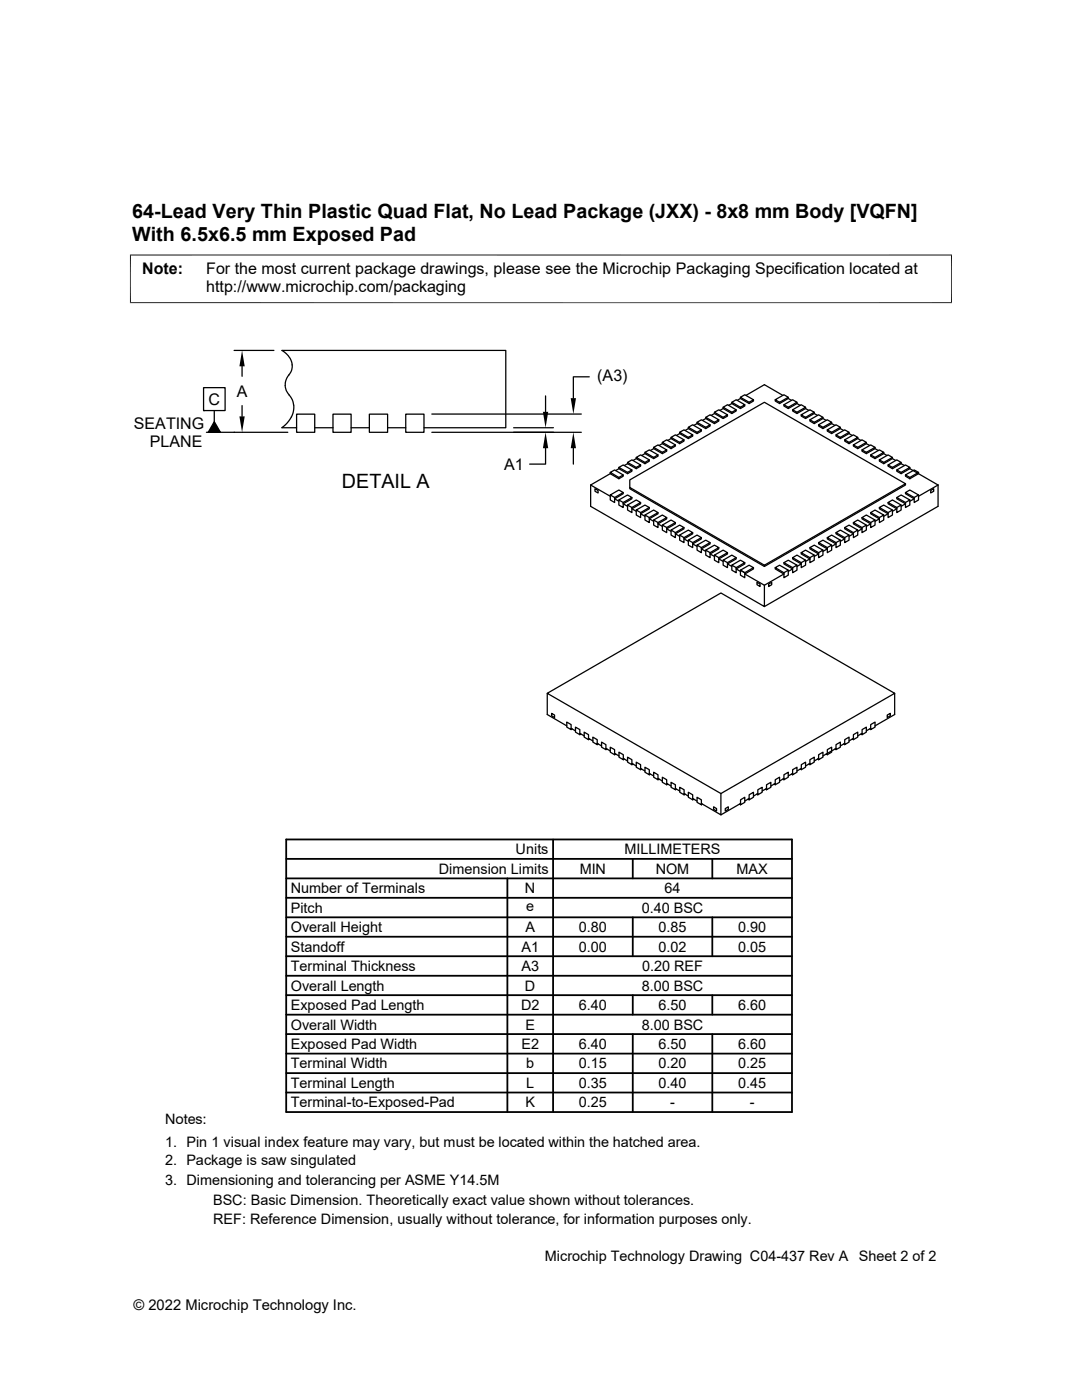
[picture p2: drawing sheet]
<svg xmlns="http://www.w3.org/2000/svg" width="216mm" height="279mm" viewBox="0 0 216 279" stroke-linecap="round" stroke-linejoin="round" font-family="sans-serif">
<g fill="none" stroke="#000" stroke-width=".25">
<path d="M40.6 77.4h4.3v4.5h-4.3zM46.7 69.9h8M48.3 73.1v2M57.6 74.8a3.1 3.1 0 0 0-1.1-4.7l-.2-.2h44.6v15.5h-16.3M57.7 74.8a3 3 0 0 0 0 4M57.7 78.8a4.1 4.1 0 0 1-.7 6l-.8 .5M108.9 79v3.2M117.6 75.2h-3.2v4.3M147.7 79.3l.9-.5 1.7 1-.8 .5zM147.7 79.3v.2l1.8 1 .8-.5v-.2M147.7 79.5l-.6 .4M154.7 79.8l1.7-1 .9 .5-1.7 1z"/>
<path d="M156.2 78.9l-3.7-2.1-3.7 2.1M157.3 79.3v.2l-1.7 1-.9-.5v-.2M157.3 79.5l.6 .4M40.6 81.9h.1M41.2 86.3h16.2M42.8 81.9v2.3M42.8 84.2l1.2 2.1h-2.4zM48.3 80.9v2.2M56.3 85.4h2.9M59.2 82.7h3.6v3.6h-3.6zM62.8 85.4h3.6M66.4 82.7h3.7v3.6h-3.7z"/>
<path d="M70.1 85.4h3.6M73.7 82.7h3.6v3.6h-3.6zM77.3 85.4h3.7M81 82.7h3.6v3.6h-3.6zM86.2 82.6h29.8M86.2 86.3h29.8M102.5 85.4h7.9M108.9 89.5v3.1h-3.2M114.4 89.5v3.1M117.9 96.8l3.9 2.2M117.9 96.8v4.2l34.6 20.1v-4.3M118.7 97.5l.6 .4v.5l-.6-.4z"/>
<path d="M121.8 94.3v.2l1.7 1 .9-.5v-.2M121.8 94.3l.8-.5 1.8 1-.9 .5zM121.8 98.8v1l.8 .5v-1M121.8 98.8l1.7-1 .9 .5-1.8 1zM121.8 94.5l-3.9 2.3M123.5 93.3l.9-.5 1.7 1-.9 .5zM123.5 95.3v.2M123.5 93.3v.2l1.7 1 .9-.5v-.2M123.5 99.8l1.7-1 .9 .5-1.7 1zM123.5 99.8v1l.9 .5v-1M123.5 93.5l-.6 .4M124.4 98.3v.2l-1.8 1 .9 .5"/>
<path d="M125.2 92.3l.9-.5 1.7 1-.8 .5zM125.2 94.3v.2M125.2 92.3v.2l1.8 1 .8-.5v-.2M125.2 92.5l-.6 .4M125.7 95.8l26.8-15.5 28.2 16.2-28.2 16.3-26.8-15.5zM126.1 99.3v.2l-1.7 1 .8 .5M127 91.3l.8-.5 1.8 1-.9 .5zM127 93.3v.2M127 91.3v.2l1.7 1 .9-.5v-.2M127 91.5l-.7 .4M128.7 90.3l.9-.5 1.7 1-.9 .5zM128.7 92.3v.2"/>
<path d="M128.7 90.3v.2l1.7 1 .9-.5v-.2M128.7 90.5l-.7 .4M130.4 89.3l.9-.5 1.7 1-.8 .5zM130.4 91.3v.2M130.4 89.3v.2l1.8 1 .8-.5v-.2M130.4 89.5l-.6 .4M132.2 88.3l.8-.5 1.8 1-.9 .5zM132.2 90.3v.2M132.2 88.3v.2l1.7 1 .9-.5v-.2M132.2 88.5l-.7 .4M133.9 87.3v.2l1.7 1 .9-.5v-.2M133.9 87.3l.9-.5 1.7 1-.9 .5z"/>
<path d="M133.9 89.3v.2M133.9 87.5l-.7 .4M135.6 86.3l.9-.5 1.7 1-.8 .5zM135.6 88.3v.2M135.6 86.3v.2l1.8 1 .8-.5v-.2M135.6 86.5l-.6 .4M137.4 85.3l.8-.5 1.8 1-.9 .5zM137.4 87.3v.2M137.4 85.3v.2l1.7 1 .9-.5v-.2M137.4 85.5l-.7 .4M139.1 84.3l.9-.5 1.7 1-.9 .5zM139.1 86.3v.2"/>
<path d="M139.1 84.3v.2l1.7 1 .9-.5v-.2M139.1 84.5l-.7 .4M140.8 83.3l.9-.5 1.7 1-.8 .5zM140.8 85.3v.2M140.8 83.3v.2l1.8 1 .8-.5v-.2M140.8 83.5l-.6 .4M142.6 82.3l.8-.5 1.8 1-.9 .5zM142.6 84.3v.2M142.6 82.3v.2l1.7 1 .9-.5v-.2M142.6 82.5l-.7 .4M144.3 81.3l.9-.5 1.7 1-.9 .5zM144.3 83.3v.2"/>
<path d="M144.3 81.3v.2l1.7 1 .9-.5v-.2M144.3 81.5l-.7 .4M146 80.3v.2l1.7 1 .9-.5v-.2M146 80.3l.9-.5 1.7 1-.9 .5zM146 82.3v.2M146 80.5l-.6 .4M147.7 81.3v.2M149.5 80.3v.2M155.6 80.3v.2M156.4 80.8l1.8-1 .8 .5-1.7 1zM157.3 81.3v.2M158.2 81.8l1.7-1 .8 .5-1.7 1z"/>
<path d="M159 80.3v.2l-1.7 1-.9-.5v-.2M159 82.3v.2M159 80.5l.7 .4M159.9 82.8l1.7-1 .9 .5-1.8 1zM160.7 83.3v.2M160.7 81.3v.2l-1.7 1-.8-.5v-.2M160.7 81.5l.7 .4M161.6 83.8l1.7-1 .9 .5-1.7 1zM162.5 82.3v.2l-1.8 1-.8-.5v-.2M162.5 84.3v.2M162.5 82.5l.6 .4M163.3 84.8l1.8-1 .8 .5-1.7 1z"/>
<path d="M164.2 83.3v.2l-1.7 1-.9-.5v-.2M164.2 85.3v.2M164.2 83.5l.7 .4M165.1 85.8l1.7-1 .9 .5-1.8 1zM165.9 84.3v.2l-1.7 1-.9-.5v-.2M165.9 86.3v.2M165.9 84.5l.7 .4M166.8 86.8l1.8-1 .8 .5-1.7 1zM167.7 85.3v.2l-1.8 1-.8-.5v-.2M167.7 87.3v.2M167.7 85.5l.6 .4M168.6 87.8l1.7-1 .9 .5-1.8 1z"/>
<path d="M169.4 86.3v.2l-1.7 1-.9-.5v-.2M169.4 88.3v.2M169.4 86.5l.7 .4M170.3 88.8l1.7-1 .9 .5-1.7 1zM171.2 87.3v.2l-1.8 1-.8-.5v-.2M171.2 89.3v.2M171.2 87.5l.6 .4M172 89.8l1.7-1 .9 .5-1.7 1zM172.9 90.3v.2M172.9 88.3v.2l-1.7 1-.9-.5v-.2M172.9 88.5l.6 .4M173.7 90.8l1.8-1 .8 .5-1.7 1z"/>
<path d="M174.6 89.3v.2l-1.7 1-.9-.5v-.2M174.6 91.3v.2M174.6 89.5l.7 .4M175.5 91.8l1.7-1 .9 .5-1.8 1zM176.3 90.3v.2l-1.7 1-.9-.5v-.2M176.3 92.3v.2M176.3 90.5l.7 .4M177.2 92.8l1.7-1 .9 .5-1.7 1zM178.1 91.3v.2l-1.8 1-.8-.5v-.2M178.1 93.3v.2M178.1 91.5l.6 .4M178.9 99.3l.9-.5 1.7 1-.8 .5z"/>
<path d="M178.9 99.3v.2l1.8 1-.9 .5M178.9 93.8l1.8-1 .8 .5-1.7 1zM179.8 92.3v.2l-1.7 1-.9-.5v-.2M179.8 94.3v.2M179.8 92.5l.7 .4M180.7 98.3l.8-.5 1.8 1-.9 .5zM180.7 98.3v.2l1.7 1-.9 .5M180.7 96.5v.3l-28.2 16.3-26.8-15.6v-.2M180.7 94.8l1.7-1 .9 .5-1.8 1zM181.5 93.3v.2l-1.7 1-.9-.5v-.2M181.5 99.8v1l-.8 .5v-1M181.5 95.3v.2"/>
<path d="M181.5 93.5l5.7 3.3M183.3 94.3v.2l-1.8 1-.8-.5v-.2M183.3 98.8v1l-.9 .5v-1M185.7 97.9l.6-.4v.5l-.6 .4zM187.2 96.8v4.2l-34.7 20.1M187.2 96.8l-3.9 2.2M125.2 100.8l1.8-1 .8 .5-1.7 1zM125.2 100.8v1l.9 .5v-1M127 101.8l1.7-1 .9 .5-1.8 1zM127 101.8v1l.8 .5v-1M127.8 100.3v.2l-1.7 1 .9 .5M128.7 102.8l1.7-1 .9 .5-1.7 1z"/>
<path d="M128.7 102.8v1l.9 .5v-1M129.6 101.3v.2l-1.8 1 .9 .5M130.4 103.8l1.8-1 .8 .5-1.7 1zM130.4 103.8v1l.9 .5v-1M131.3 102.3v.2l-1.7 1 .8 .5M132.2 104.8l1.7-1 .9 .5-1.8 1zM132.2 104.8v1l.8 .5v-1M133 103.3v.2l-1.7 1 .9 .6M133.9 105.8v1l.9 .5v-1M133.9 105.8l1.7-1 .9 .5-1.7 1zM134.8 104.3v.2l-1.8 1 .9 .5M135.6 106.8l1.8-1 .8 .5-1.7 1z"/>
<path d="M135.6 106.8v1l.9 .5v-1M136.5 105.3v.2l-1.7 1 .8 .5M137.4 107.8l1.7-1 .9 .5-1.8 1zM137.4 107.8v1l.8 .5v-1M138.2 106.3v.2l-1.7 1 .9 .5M139.1 108.8l1.7-1 .9 .5-1.7 1zM139.1 108.8v1l.9 .5v-1M140 107.3v.2l-1.8 1 .9 .6M140.8 109.8l1.8-1 .8 .5-1.7 1zM140.8 109.8v1l.9 .5v-1M141.7 108.3v.2l-1.7 1 .8 .5M142.6 110.8l1.7-1 .9 .5-1.8 1z"/>
<path d="M142.6 110.8v1l.8 .5v-1M143.4 109.3v.2l-1.7 1.1 .9 .4M144.3 111.8l1.7-1 .9 .5-1.7 1zM144.3 111.8v1l.9 .5v-1M145.2 110.3v.3l-1.8 .9 .9 .5M146 112.8v1l.9 .5v-1M146 112.8l1.7-1 .9 .5-1.7 1zM146.9 111.3v.2l-1.7 1 .8 .6M147.7 113.8l.9 .5v1l-.9-.5zM147.7 113.8l1.8-1 .8 .5-1.7 1zM148.6 112.3v.2l-1.7 1 .8 .5M150.3 113.3v.2l-1.7 1.1 3.9 2.2"/>
<path d="M151 116.2l.7 .3v.6l-.7-.4zM152.5 112.8v.3M153.4 116.5l.6-.3v.5l-.6 .4zM154.7 113.3v.2l1.7 1.1-3.9 2.2M154.7 113.3l.9-.5 1.7 1-.9 .5zM156.4 112.3v.2l1.8 1-.9 .5M156.4 112.3l.9-.5 1.7 1-.8 .5zM157.3 113.8v1l-.9 .5v-1M158.2 111.3l.8-.5 1.7 1-.8 .5zM158.2 111.3v.2l1.7 1-.9 .6M159 112.8v1l-.8 .5v-1M159.9 110.3v.3l1.7 .9-.9 .5"/>
<path d="M159.9 110.3l.8-.5 1.8 1-.9 .5zM160.7 111.8v1l-.8 .5v-1M161.6 109.3v.2l1.7 1.1-.8 .4M161.6 109.3l.9-.5 1.7 1-.9 .5zM162.5 110.8v1l-.9 .5v-1M163.3 108.3v.2l1.8 1-.9 .5M163.3 108.3l.9-.5 1.7 1-.8 .5zM164.2 109.8v1l-.9 .5v-1M165.1 107.3v.2l1.7 1-.9 .6M165.1 107.3l.8-.5 1.8 1-.9 .5zM165.9 108.8v1l-.8 .5v-1M166.8 106.3v.2l1.8 1-.9 .5"/>
<path d="M166.8 106.3l.9-.5 1.7 1-.8 .5zM167.7 107.8v1l-.9 .5v-1M168.6 105.3v.2l1.7 1-.9 .5M168.6 105.3l.8-.5 1.8 1-.9 .5zM169.4 106.8v1l-.8 .5v-1M170.3 104.3l.9-.5 1.7 1-.9 .5zM170.3 104.3v.2l1.7 1-.8 .5M171.2 105.8v1l-.9 .5v-1M172 103.3v.2l1.7 1-.8 .6M172 103.3l.9-.5 1.7 1-.9 .5zM172.9 104.8v1l-.9 .5v-1M173.7 102.3v.2l1.8 1-.9 .5"/>
<path d="M173.7 102.3l.9-.5 1.7 1-.8 .5zM174.6 103.8v1l-.9 .5v-1M175.5 101.3v.2l1.7 1-.9 .5M175.5 101.3l.8-.5 1.8 1-.9 .5zM176.3 102.8v1l-.8 .5v-1M177.2 100.3v.2l1.7 1-.8 .5M177.2 100.3l.9-.5 1.7 1-.9 .5zM178.1 101.8v1l-.9 .5v-1M179.8 100.8v1l-.9 .5v-1M109.2 138.4v4.2l3.9 2.3M178.5 138.4l-34.7-20.1-34.6 20.1 34.6 20 34.7-20v4.2l-3.9 2.3M110.1 142.4l.6 .3v.5l-.6-.3z"/>
<path d="M114 145.4l.8 .5M114.2 145.5l-.2 .1-.9-.5v-1l.9 .5v1M115.7 146.4l.9 .5M115.9 146.5l-.2 .1-.9-.5v-1l.9 .5v1M117.4 147.4l.9 .5M117.6 147.5l-.2 .1-.8-.5v-1l.8 .5v1M119.2 148.4l.8 .5M119.4 148.5l-.2 .1-.9-.5v-1l.9 .5v1M120.9 149.4l.9 .5M121.1 149.5l-.2 .1-.9-.5v-1l.9 .5v1M122.6 150.4l.9 .5M122.9 150.5l-.3 .1-.8-.5v-1l.8 .5v1"/>
<path d="M124.4 151.4l.8 .5M124.6 151.5l-.2 .1-.9-.5v-1l.9 .5v1M126.1 152.4l.9 .5M126.3 152.5l-.2 .1-.9-.5v-1l.9 .5v1M127.8 153.4l.9 .5M128 153.5l-.2 .1-.8-.5v-1l.8 .5v1M129.6 154.4l.8 .5M129.8 154.5l-.2 .1-.9-.5v-1l.9 .5v1M131.3 155.4l.9 .5M131.5 155.5l-.2 .1-.9-.5v-1l.9 .5v1M133 156.4l.9 .5M133.2 156.5l-.2 .1-.8-.5v-1l.8 .5v1"/>
<path d="M134.8 157.4l.8 .5M135 157.5l-.2 .1-.9-.5v-1l.9 .5v1M136.5 158.4l.9 .5M136.7 158.5l-.2 .1-.9-.5v-1l.9 .5v1M138.2 159.4l.9 .5M138.5 159.5l-.3 .1-.8-.5v-1l.8 .5v1M143.8 158.4v4.2l-3.8-2.2M149.3 159.5l.2 .1 .8-.5v-1l-.8 .5v1M149.5 159.4l-.9 .5M151 158.5l.2 .1 .9-.5v-1l-.9 .5v1M151.2 158.4l-.9 .5M152.7 157.5l.3 .1 .8-.5v-1l-.8 .5v1"/>
<path d="M153 157.4l-.9 .5M154.5 156.5l.2 .1 .9-.5v-1l-.9 .5v1M154.7 156.4l-.9 .5M156.2 155.5l.2 .1 .9-.5v-1l-.9 .5v1M156.4 155.4l-.8 .5M157.9 154.5l.3 .1 .8-.5v-1l-.8 .5v1M158.2 154.4l-.9 .5M159.7 153.5l.2 .1 .8-.5v-1l-.8 .5v1M159.9 153.4l-.9 .5M161.4 152.5l.2 .1 .9-.5v-1l-.9 .5v1M161.6 152.4l-.9 .5M163.1 151.5l.2 .1 .9-.5v-1l-.9 .5v1"/>
<path d="M163.3 151.4l-.8 .5M164.9 150.5l.2 .1 .8-.5v-1l-.8 .5v1M166.6 149.5l.2 .1 .9-.5v-1l-.9 .5v1M166.8 149.4l-2.6 1.5M168.3 148.5l.3 .1 .8-.5v-1l-.8 .5v1M168.6 148.4l-.9 .5M170.1 147.5l.2 .1 .9-.5v-1l-.9 .5v1M170.3 147.4l-.9 .5M171.8 146.5l.2 .1 .9-.5v-1l-.9 .5v1M172 146.4l-.8 .5M173.5 145.5l.2 .1 .9-.5v-1l-.9 .5v1M173.7 145.4l-.8 .5"/>
<path d="M177 142.7l.7-.3v.5l-.7 .3zM140.2 160.5l-.2 .1-.9-.5v-1l.9 .5v1M142.4 161l.6 .4v.5l-.6-.4zM144.7 161.4l.6-.4v.5l-.6 .4zM147.5 160.5l.3 .1 .8-.5v-1l-.8 .5v1M147.8 160.4l-4 2.2"/>
</g>
<g fill="none" stroke="#000" stroke-width=".36">
<path d="M57.1 179.2h100.9M57.1 175.3h100.9M57.1 171.4h100.9M57.1 167.5h100.9v54.4h-100.9zM101.2 175.3v46.6M110.4 167.5v54.4M126.3 171.4v3.9M142.1 171.4v3.9M57.1 186.9h100.9M57.1 183.1h100.9M57.1 198.6h100.9M57.1 194.7h100.9"/>
<path d="M57.1 190.8h100.9M126.3 183.1v7.7M126.3 198.6v3.9M142.1 183.1v7.7M142.1 198.6v3.9M57.1 214.2h100.9M57.1 206.4h100.9M57.1 202.5h100.9M57.1 210.3h100.9M57.1 218h100.9M126.3 206.4v15.5M142.1 206.4v15.5"/>
</g>
<path d="M26 50.8v9.7M189.9 50.8v9.7M189.9 50.9h-164M25.9 60.4h164" fill="none" stroke="#000" stroke-width=".2"/>
<path d="M48.3 69.9l.5 3.2h-1zM113.9 79.5h1l-.5 3.1zM42.8 84.2l1.2 2.1h-2.4zM47.8 83.1h1l-.5 3.2zM108.3 82.2h1.1l-.5 3.2zM108.9 86.3l.5 3.2h-1.1zM114.4 86.3l.5 3.2h-1z" fill="#000"/>
<g font-size="3.9">
<text x="26.4" y="43.5">64-Lead Very Thin Plastic Quad Flat, No Lead Package (JXX) - 8x8 mm Body [VQFN]</text>
<text x="26.4" y="48.1">With 6.5x6.5 mm Exposed Pad</text>
<text x="68.2" y="97.5">DETAIL A</text>
</g>
<g font-size="3.2">
<text x="28.4" y="54.7">Note:</text>
<text x="41.1" y="58.3">http://www.microchip.com/packaging</text>
<text x="41.1" y="54.7">For the most current package drawings, please see the Microchip Packaging Specification located at</text>
<text x="119.2" y="76">(A3)</text>
<text x="41.6" y="80.8">C</text>
<text x="47.2" y="79.2">A</text>
<text x="26.7" y="85.6">SEATING</text>
<text x="29.9" y="89.2">PLANE</text>
<text x="100.6" y="93.8">A1</text>
</g>
<g font-size="2.9">
<text x="102.9" y="170.5">Units</text>
<text x="124.6" y="170.5">MILLIMETERS</text>
<text x="58" y="178.3">Number of Terminals</text>
<text x="87.6" y="174.4">Dimension Limits</text>
<text x="104.8" y="178.3">N</text>
<text x="115.7" y="174.4">MIN</text>
<text x="130.8" y="174.4">NOM</text>
<text x="132.6" y="178.3">64</text>
<text x="147" y="174.4">MAX</text>
<text x="58" y="182.2">Pitch</text>
<text x="105" y="181.9">e</text>
<text x="128" y="182.2">0.40 BSC</text>
<text x="58" y="186">Overall Height</text>
<text x="58" y="189.9">Standoff</text>
<text x="104.1" y="189.9">A1</text>
<text x="104.8" y="186">A</text>
<text x="115.5" y="186">0.80</text>
<text x="115.5" y="189.9">0.00</text>
<text x="131.4" y="186">0.85</text>
<text x="131.4" y="189.9">0.02</text>
<text x="147.3" y="186">0.90</text>
<text x="147.3" y="189.9">0.05</text>
<text x="58" y="193.8">Terminal Thickness</text>
<text x="58" y="197.7">Overall Length</text>
<text x="104.1" y="193.8">A3</text>
<text x="104.8" y="197.7">D</text>
<text x="128" y="197.7">8.00 BSC</text>
<text x="128.1" y="193.8">0.20 REF</text>
<text x="58" y="201.6">Exposed Pad Length</text>
<text x="104" y="201.6">D2</text>
<text x="115.5" y="201.6">6.40</text>
<text x="131.4" y="201.6">6.50</text>
<text x="147.3" y="201.6">6.60</text>
<text x="58" y="205.5">Overall Width</text>
<text x="58" y="209.4">Exposed Pad Width</text>
<text x="104" y="209.4">E2</text>
<text x="104.8" y="205.5">E</text>
<text x="115.5" y="209.4">6.40</text>
<text x="128" y="205.5">8.00 BSC</text>
<text x="131.4" y="209.4">6.50</text>
<text x="147.3" y="209.4">6.60</text>
<text x="58" y="213.2">Terminal Width</text>
<text x="105" y="213.2">b</text>
<text x="115.5" y="213.2">0.15</text>
<text x="131.4" y="213.2">0.20</text>
<text x="147.3" y="213.2">0.25</text>
<text x="58" y="217.1">Terminal Length</text>
<text x="58" y="221">Terminal-to-Exposed-Pad</text>
<text x="104.8" y="221">K</text>
<text x="105" y="217.1">L</text>
<text x="115.5" y="217.1">0.35</text>
<text x="115.5" y="221">0.25</text>
<text x="131.4" y="217.1">0.40</text>
<text x="133.7" y="221">-</text>
<text x="147.3" y="217.1">0.45</text>
<text x="149.6" y="221">-</text>
<text x="32.9" y="224.4">Notes:</text>
<text x="32.9" y="229">1. Pin 1 visual index feature may vary, but must be located within the hatched area.</text>
<text x="32.9" y="232.6">2. Package is saw singulated</text>
<text x="32.9" y="236.6">3. Dimensioning and tolerancing per ASME Y14.5M</text>
<text x="42.5" y="244.3">REF: Reference Dimension, usually without tolerance, for information purposes only.</text>
<text x="42.5" y="240.6">BSC: Basic Dimension. Theoretically exact value shown without tolerances.</text>
<text x="108.7" y="251.7">Microchip Technology Drawing C04-437 Rev A</text>
<text x="171.3" y="251.7">Sheet 2 of 2</text>
<text x="26.6" y="261.3">© 2022 Microchip Technology Inc.</text>
</g>
</svg>
